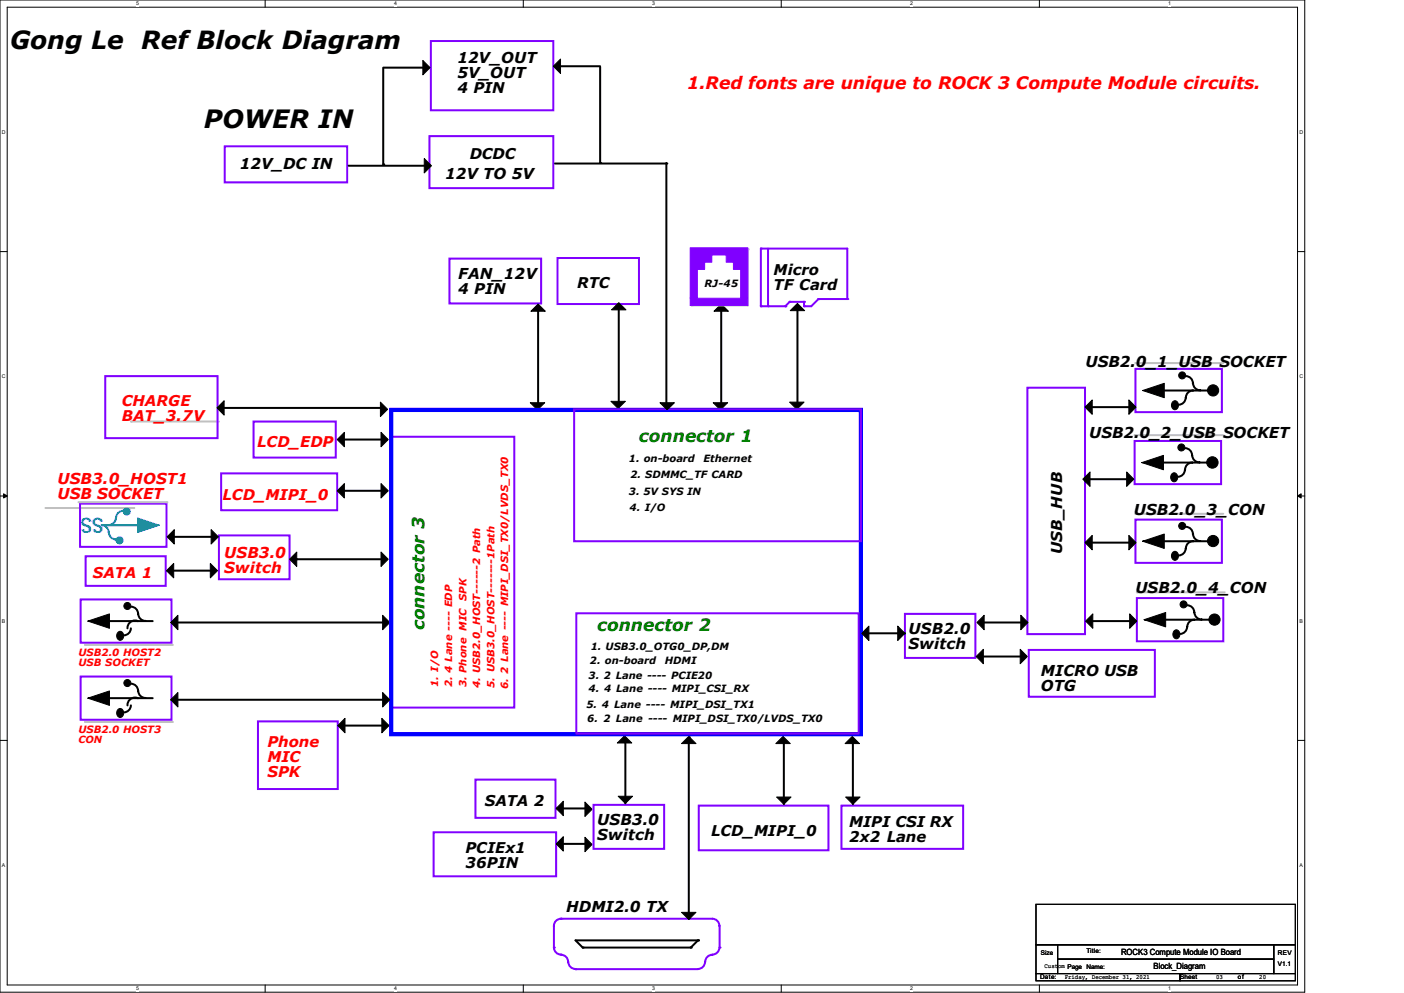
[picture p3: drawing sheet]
<svg xmlns="http://www.w3.org/2000/svg" width="297mm" height="210mm" viewBox="0 0 297 210" stroke-linecap="round" stroke-linejoin="round" font-family="sans-serif">
<path d="M0 0h276v209.8h-276zM1.5 1.5h273v206.8h-273z" fill="none" stroke="#000" stroke-width=".21"/>
<g fill="#fff">
<path d="M28.8 .2h.6v1.2h-.6z"/>
<path d="M28.8 208.5h.6v1.2h-.6z"/>
</g>
<path d="M56.1 0v1.5M56.1 208.3v1.5" fill="none" stroke="#000" stroke-width=".21"/>
<g fill="#fff">
<path d="M83.4 .2h.5v1.2h-.5z"/>
<path d="M83.4 208.5h.5v1.2h-.5z"/>
</g>
<path d="M110.7 0v1.5M110.7 208.3v1.5" fill="none" stroke="#000" stroke-width=".21"/>
<g fill="#fff">
<path d="M138 .2h.6v1.2h-.6z"/>
<path d="M138 208.5h.6v1.2h-.6z"/>
</g>
<path d="M165.3 0v1.5M165.3 208.3v1.5" fill="none" stroke="#000" stroke-width=".21"/>
<g fill="#fff">
<path d="M192.5 .2h.6v1.2h-.6z"/>
<path d="M192.5 208.5h.6v1.2h-.6z"/>
</g>
<path d="M219.9 0v1.5M219.9 208.3v1.5" fill="none" stroke="#000" stroke-width=".21"/>
<g fill="#fff">
<path d="M247.1 .2h.6v1.2h-.6z"/>
<path d="M247.1 208.5h.6v1.2h-.6z"/>
<path d="M.4 27.3h.7v1.2h-.7z"/>
<path d="M274.9 27.3h.7v1.2h-.7z"/>
<path d="M.4 79h.7v1.2h-.7z"/>
<path d="M274.9 79h.7v1.2h-.7z"/>
</g>
<path d="M0 53.2h1.5M274.5 53.2h1.5" fill="none" stroke="#000" stroke-width=".21"/>
<g fill="#fff">
<path d="M.4 130.7h.7v1.2h-.7z"/>
<path d="M274.9 130.7h.7v1.2h-.7z"/>
</g>
<path d="M0 104.9h1.5M274.5 104.9h1.5" fill="none" stroke="#000" stroke-width=".21"/>
<path d="M.8 104.4l.7 .5-.7 .4zM274.5 104.9l.8-.5v.9z" fill="#000" stroke="#000" stroke-width=".21"/>
<g fill="#fff">
<path d="M.4 182.4h.7v1.2h-.7z"/>
<path d="M274.9 182.4h.7v1.2h-.7z"/>
</g>
<path d="M0 156.6h1.5M274.5 156.6h1.5" fill="none" stroke="#000" stroke-width=".21"/>
<path d="M27.7 89.2h18.6" fill="none" stroke="#c0c0c0" stroke-width=".42"/>
<circle cx="27.7" cy="89.2" r=".21" fill="#c0c0c0"/>
<path d="M22.3 79.5h23.7v13.2h-23.7zM217.3 82h12.2v52.1h-12.2zM54.6 152.6h16.9v14.3h-16.9zM118.7 194.3a1.5 1.5 0 0 0-1.5 1.5v4.6" fill="none" stroke="#8000ff" stroke-width=".42"/>
<path d="M47.1 86.3h33.5M72.7 153.5h9.1" fill="none" stroke="#000" stroke-width=".42"/>
<g fill="#000">
<circle cx="80.6" cy="86.3" r=".21"/>
<circle cx="81.8" cy="153.5" r=".21"/>
</g>
<g fill="#000" stroke="#000" stroke-width=".21">
<path d="M45.9 86.3l1.5-1.5v3z" fill-rule="evenodd"/>
<path d="M80.5 85l1.5 1.6-1.5 1.5z" fill-rule="evenodd"/>
<path d="M71.5 153.5l1.5-1.6v3.1z" fill-rule="evenodd"/>
<path d="M80.8 151.9l1.5 1.6-1.5 1.5z" fill-rule="evenodd"/>
</g>
<circle cx="117.2" cy="200.4" r=".21" fill="#8000ff"/>
<path d="M118.7 194.3h32" fill="none" stroke="#8000ff" stroke-width=".42"/>
<circle cx="118.7" cy="194.3" r=".21" fill="#8000ff"/>
<path d="M117.2 200.4a1.5 1.5 0 0 0 1.5 1.5M118.7 201.9a1.5 1.5 0 0 1 1.5 1.6M120.2 203.5a1.5 1.5 0 0 0 1.6 1.4M121.8 205h25.9" fill="none" stroke="#8000ff" stroke-width=".42"/>
<circle cx="121.8" cy="205" r=".21" fill="#8000ff"/>
<path d="M150.7 194.3a1.5 1.5 0 0 1 1.5 1.5v4.6" fill="none" stroke="#8000ff" stroke-width=".42"/>
<circle cx="152.2" cy="200.4" r=".21" fill="#8000ff"/>
<path d="M91.1 8.7h26v14.6h-26zM47.5 30.9h25.9v7.7h-25.9zM95.1 54.7h19.4v9.5h-19.4zM117.9 54.6h17.3v9.7h-17.3zM240 93.3h18.3v9.1h-18.3zM91.7 176h25.9v9.3h-25.9zM100.6 164.9h16.9v8.1h-16.9zM147.8 170.4h27.5v9.4h-27.5zM178 170.4h25.8v9.1h-25.8zM149.1 203.5a1.5 1.5 0 0 1-1.4 1.4M150.7 201.9a1.5 1.5 0 0 0-1.5 1.6M152.2 200.4a1.5 1.5 0 0 1-1.5 1.5" fill="none" stroke="#8000ff" stroke-width=".42"/>
<path d="M117.3 34.6h23.7M141 34.5v51.9M243.1 97.8h12.2M250.7 94.8a1.5 1.5 0 0 1 1.5 1.5M252.2 96.3a1.5 1.5 0 0 0 1.5 1.5M252.2 97.8a1.5 1.5 0 0 0-1.5 1.6 1.5 1.5 0 0 1-1.5 1.4M145.7 155.9v38.4M117.8 171h6.6M117.8 178.5h6.6M121.8 198.9h25.9l-1.6 1.5h-22.8z" fill="none" stroke="#000" stroke-width=".42"/>
<g fill="#000">
<circle cx="141" cy="34.6" r=".21"/>
<circle cx="141" cy="86.4" r=".21"/>
<circle cx="243.1" cy="97.8" r=".21"/>
<circle cx="145.7" cy="155.9" r=".21"/>
<circle cx="124.4" cy="178.5" r=".21"/>
<circle cx="124.4" cy="171" r=".21"/>
<circle cx="147.7" cy="198.9" r=".21"/>
<circle cx="123.3" cy="200.4" r=".21"/>
<circle cx="146.1" cy="200.4" r=".21"/>
</g>
<g fill="#000" stroke="#000" stroke-width=".21">
<path d="M241.6 97.8l4.5-1.5v3.1l-4.5-1.6h1.5z" fill-rule="evenodd"/>
<path d="M145.7 155.7l1.5 1.6h-3z" fill-rule="evenodd"/>
<path d="M119.2 169.5v3l-1.6-1.5z" fill-rule="evenodd"/>
<path d="M119.2 177v3l-1.6-1.5z" fill-rule="evenodd"/>
<path d="M123.7 169.6l1.6 1.6-1.6 1.5z" fill-rule="evenodd"/>
<path d="M123.7 177.1l1.6 1.5-1.6 1.5z" fill-rule="evenodd"/>
<path d="M144.2 193h3l-1.5 1.5z" fill-rule="evenodd"/>
<circle cx="256.5" cy="97.8" r="1.21"/>
</g>
<path d="M240 92h18.6" fill="none" stroke="#c0c0c0" stroke-width=".42"/>
<circle cx="240" cy="92" r=".21" fill="#c0c0c0"/>
<g fill="#000" stroke="#000" stroke-width=".21">
<path d="M241.7 114.5l4.6-1.6v3.1l-4.6-1.5h1.5z" fill-rule="evenodd"/>
<path d="M247.9 100.3a.74 .74 0 0 1 .9-.2 .74 .74 0 0 1 .3 .8 .76 .76 0 0 1-.7 1 .76 .76 0 0 1-.8-1z" fill-rule="evenodd"/>
<circle cx="249.9" cy="94.6" r=".74"/>
<circle cx="256.6" cy="114.4" r="1.19"/>
</g>
<path d="M243.2 114.5h12.2M250.8 116a1.5 1.5 0 0 1-1.5 1.5M250.9 111.4a1.5 1.5 0 0 1 1.4 1.5 1.57 1.57 0 0 0 1.6 1.5M252.4 114.5a1.5 1.5 0 0 0-1.5 1.5" fill="none" stroke="#000" stroke-width=".42"/>
<circle cx="243.2" cy="114.5" r=".21" fill="#000"/>
<path d="M240.2 109.9h18.3v9.1h-18.3z" fill="none" stroke="#8000ff" stroke-width=".42"/>
<path d="M240.2 108.7h18.6" fill="none" stroke="#c0c0c0" stroke-width=".42"/>
<circle cx="240.2" cy="108.7" r=".21" fill="#c0c0c0"/>
<g fill="#000" stroke="#000" stroke-width=".21">
<path d="M248 116.9a.74 .74 0 0 1 .9-.2 .74 .74 0 0 1 .4 .9 .76 .76 0 0 1-.7 .9 .76 .76 0 0 1-.8-.9z" fill-rule="evenodd"/>
<path d="M242 131.1l4.6-1.6v3.1l-4.6-1.5h1.5z" fill-rule="evenodd"/>
<circle cx="250.1" cy="111.2" r=".74"/>
<circle cx="256.9" cy="131" r="1.19"/>
</g>
<path d="M243.5 131.1h12.2M251.1 132.6a1.5 1.5 0 0 1-1.5 1.5M251.2 128a1.5 1.5 0 0 1 1.4 1.5M252.7 131.1a1.5 1.5 0 0 0-1.5 1.5M252.7 129.5a1.5 1.5 0 0 0 1.5 1.5" fill="none" stroke="#000" stroke-width=".42"/>
<circle cx="243.5" cy="131.1" r=".21" fill="#000"/>
<path d="M240.5 126.5h18.3v9.1h-18.3z" fill="none" stroke="#8000ff" stroke-width=".42"/>
<path d="M240.5 125.3h18.6" fill="none" stroke="#c0c0c0" stroke-width=".42"/>
<circle cx="240.5" cy="125.3" r=".21" fill="#c0c0c0"/>
<g fill="#000" stroke="#000" stroke-width=".21">
<path d="M241.7 82.6l4.6-1.5v3l-4.6-1.5h1.5z" fill-rule="evenodd"/>
<path d="M248.3 133.5a.74 .74 0 0 1 .9-.2 .74 .74 0 0 1 .4 .9 .76 .76 0 0 1-.7 .9 .76 .76 0 0 1-.8-.9z" fill-rule="evenodd"/>
<circle cx="256.6" cy="82.6" r="1.19"/>
<circle cx="250.4" cy="127.8" r=".74"/>
</g>
<path d="M250.9 79.5a1.5 1.5 0 0 1 1.4 1.6 1.57 1.57 0 0 0 1.6 1.4M243.2 82.6h12.2M250.8 84.1a1.5 1.5 0 0 1-1.5 1.5M252.4 82.6a1.5 1.5 0 0 0-1.5 1.5" fill="none" stroke="#000" stroke-width=".42"/>
<circle cx="243.2" cy="82.6" r=".21" fill="#000"/>
<path d="M240.2 78h18.3v9.2h-18.3z" fill="none" stroke="#8000ff" stroke-width=".42"/>
<path d="M240.2 76.8h18.6" fill="none" stroke="#c0c0c0" stroke-width=".42"/>
<circle cx="240.2" cy="76.8" r=".21" fill="#c0c0c0"/>
<g fill="#000" stroke="#000" stroke-width=".21">
<path d="M113.8 64.3l1.6 1.5h-3.1z" fill-rule="evenodd"/>
<path d="M129.4 65.5l1.5-1.5 1.5 1.5z" fill-rule="evenodd"/>
<path d="M152.6 64.3l1.5 1.5h-3.1z" fill-rule="evenodd"/>
<path d="M168.7 64.2l1.5 1.5h-3z" fill-rule="evenodd"/>
<path d="M112.2 85.2h3l-1.5 1.5z" fill-rule="evenodd"/>
<path d="M129.2 84.9h3.1l-1.5 1.5z" fill-rule="evenodd"/>
<path d="M150.9 85.2h3l-1.5 1.5z" fill-rule="evenodd"/>
<path d="M167 85h3.1l-1.5 1.6z" fill-rule="evenodd"/>
<path d="M248 85a.74 .74 0 0 1 .9-.1 .74 .74 0 0 1 .4 .8 .76 .76 0 0 1-.7 1 .76 .76 0 0 1-.8-1z" fill-rule="evenodd"/>
<path d="M80.6 116.8l1.5 1.5-1.5 1.5z" fill-rule="evenodd"/>
<path d="M229.1 101.3l1.5-1.5v3.1z" fill-rule="evenodd"/>
<path d="M229.5 114.8l1.6-1.6v3.1z" fill-rule="evenodd"/>
<path d="M238.3 99.8l1.6 1.5-1.6 1.6z" fill-rule="evenodd"/>
<path d="M238.8 113.2l1.5 1.6-1.5 1.5z" fill-rule="evenodd"/>
<path d="M229.7 131.4l1.5-1.6v3.1z" fill-rule="evenodd"/>
<path d="M239 129.8l1.5 1.6-1.5 1.5z" fill-rule="evenodd"/>
<path d="M132.1 155.6l1.5 1.5h-3z" fill-rule="evenodd"/>
<path d="M165.7 155.7l1.5 1.6h-3.1z" fill-rule="evenodd"/>
<path d="M180.3 155.7l1.5 1.6h-3z" fill-rule="evenodd"/>
<path d="M130.8 168.4h3l-1.5 1.5z" fill-rule="evenodd"/>
<path d="M164.3 168.6h3l-1.5 1.5z" fill-rule="evenodd"/>
<path d="M178.9 168.6h3l-1.5 1.5z" fill-rule="evenodd"/>
<circle cx="250.1" cy="79.4" r=".74"/>
</g>
<path d="M53.6 89.2h17.4v7.6h-17.4zM82.9 92.4h25.9v57.2h-25.9zM18.1 117.6h17v6.3h-17zM46.3 113.2h15v9.3h-15zM46.8 100.1h24.5v7.8h-24.5zM125.6 170.2h14.9v9.3h-14.9z" fill="none" stroke="#8000ff" stroke-width=".42"/>
<path d="M113.8 65.7v20.2M130.9 65.4v20.2M152.6 65.7v20.2M168.7 65.5v20.3M62.7 118.3h18.7M230.3 101.3h9.1M230.7 114.8h9.2M230.9 131.4h9.1M132.3 156.5v13.4M165.8 156.7v13.4M180.4 156.7v13.4" fill="none" stroke="#000" stroke-width=".42"/>
<g fill="#000">
<circle cx="113.8" cy="85.9" r=".21"/>
<circle cx="130.9" cy="85.6" r=".21"/>
<circle cx="152.6" cy="85.9" r=".21"/>
<circle cx="168.7" cy="85.8" r=".21"/>
<circle cx="62.7" cy="118.3" r=".21"/>
<circle cx="239.4" cy="101.3" r=".21"/>
<circle cx="239.9" cy="114.8" r=".21"/>
<circle cx="240" cy="131.4" r=".21"/>
<circle cx="132.3" cy="156.5" r=".21"/>
<circle cx="165.8" cy="156.7" r=".21"/>
<circle cx="180.4" cy="156.7" r=".21"/>
</g>
<path d="M9.6 107.4h18.6" fill="none" stroke="#c0c0c0" stroke-width=".42"/>
<circle cx="28.2" cy="107.4" r=".21" fill="#c0c0c0"/>
<path d="M24.5 109.6a1.5 1.5 0 0 1-1.5 1.4M26.1 108a1.5 1.5 0 0 0-1.5 1.6M29.1 111.1h-7.6a1.5 1.5 0 0 1 1.5 1.5 1.57 1.57 0 0 0 1.6 1.5" fill="none" stroke="#0080ff" stroke-width=".42"/>
<path d="M16.9 106.5h18.3v9.2h-18.3z" fill="none" stroke="#8000ff" stroke-width=".42"/>
<circle cx="29.1" cy="111.1" r=".21" fill="#0080ff"/>
<path d="M29.1 109.6l4.6 1.5h-1.5h1.5l-4.6 1.5z" fill-rule="evenodd" fill="#0080ff" stroke="#0080ff" stroke-width=".21"/>
<path d="M16.6 106.2h18.6" fill="none" stroke="#c0c0c0" stroke-width=".42"/>
<circle cx="35.2" cy="106.2" r=".21" fill="#c0c0c0"/>
<g fill="#0080ff" stroke="#0080ff" stroke-width=".21">
<circle cx="26.8" cy="108.2" r=".74"/>
<circle cx="25.3" cy="114.3" r=".74"/>
</g>
<path d="M230.7 86.1h9.2M35.8 113.5h9.2M35.6 120.7h9.2" fill="none" stroke="#000" stroke-width=".42"/>
<g fill="#000">
<circle cx="239.9" cy="86.1" r=".21"/>
<circle cx="35.8" cy="113.5" r=".21"/>
<circle cx="35.6" cy="120.7" r=".21"/>
</g>
<g fill="#000" stroke="#000" stroke-width=".21">
<path d="M229.5 86.1l1.6-1.5v3z" fill-rule="evenodd"/>
<path d="M238.8 84.6l1.5 1.5-1.5 1.5z" fill-rule="evenodd"/>
<path d="M36.9 112v3.1l-1.6-1.6z" fill-rule="evenodd"/>
<path d="M44.7 112l1.5 1.5-1.5 1.6z" fill-rule="evenodd"/>
<path d="M62.8 116.8v3l-1.5-1.5z" fill-rule="evenodd"/>
<path d="M35.2 120.7l1.5-1.5v3z" fill-rule="evenodd"/>
<path d="M44.5 119.2l1.5 1.5-1.5 1.5z" fill-rule="evenodd"/>
</g>
<path d="M18 136.4h18.6" fill="none" stroke="#c0c0c0" stroke-width=".42"/>
<circle cx="18" cy="136.4" r=".21" fill="#c0c0c0"/>
<path d="M72.6 93h9.1M72.6 103.8h9.1M20.1 131.4h12.2M27.7 132.9a1.5 1.5 0 0 1-1.5 1.5M27.7 128.3a1.5 1.5 0 0 1 1.5 1.5M29.2 131.4a1.58 1.58 0 0 0-2.2 1.5M29.3 129.8a1.5 1.5 0 0 0 1.5 1.5M36.3 131.7h45.2" fill="none" stroke="#000" stroke-width=".42"/>
<g fill="#000">
<circle cx="81.7" cy="93" r=".21"/>
<circle cx="81.7" cy="103.8" r=".21"/>
<circle cx="20.1" cy="131.4" r=".21"/>
<circle cx="36.3" cy="131.7" r=".21"/>
</g>
<g fill="#000" stroke="#000" stroke-width=".21">
<path d="M71.3 93l1.6-1.6v3.1z" fill-rule="evenodd"/>
<path d="M80.6 91.4l1.5 1.6-1.5 1.5z" fill-rule="evenodd"/>
<path d="M72.9 102.3v3l-1.6-1.5z" fill-rule="evenodd"/>
<path d="M80.6 102.3l1.5 1.5-1.5 1.5z" fill-rule="evenodd"/>
<path d="M18.6 131.4l4.6-1.6v3.1l-4.6-1.5h1.5z" fill-rule="evenodd"/>
<path d="M24.9 133.8a.74 .74 0 0 1 .9-.2 .74 .74 0 0 1 .4 .9 .76 .76 0 0 1-.8 .9 .76 .76 0 0 1-.7-.9z" fill-rule="evenodd"/>
<path d="M36.1 131.7l1.5-1.6v3.1z" fill-rule="evenodd"/>
<path d="M80.9 130.1l1.6 1.6-1.6 1.5z" fill-rule="evenodd"/>
<circle cx="26.9" cy="128.2" r=".74"/>
</g>
<path d="M121.5 86.6h60.6v27.9h-60.6zM17.1 126.8h19.2v9.1h-19.2zM121.9 129.7h59.8v25.5h-59.8z" fill="none" stroke="#8000ff" stroke-width=".42"/>
<path d="M82.8 86.7h99.3v68.6h-99.3z" fill="none" stroke="#00f" stroke-width=".89"/>
<path d="M146.3 64.6h11.9" fill="none" stroke="#c0c0c0" stroke-width=".42"/>
<circle cx="146.3" cy="64.6" r=".21" fill="#c0c0c0"/>
<path d="M158.2 52.7v11.9" fill="none" stroke="#c0c0c0" stroke-width=".42"/>
<circle cx="158.2" cy="52.7" r=".21" fill="#c0c0c0"/>
<g fill="#8000ff" stroke="#8000ff" stroke-width=".21">
<path d="M146 63.1h12.2v1.5h-12.2z" fill-rule="evenodd"/>
<path d="M146 52.4h12.2v10.7h-1.5v-6.1h-1.5v-1.5h-1.6v-1.6h-3v1.6h-1.5v1.5h-1.6v6.1h-1.5z" fill-rule="evenodd"/>
</g>
<path d="M173.1 63.2h6.1" fill="none" stroke="#8000ff" stroke-width=".42"/>
<circle cx="173.1" cy="63.2" r=".21" fill="#8000ff"/>
<path d="M173.1 63.2l-1.5 1.6" fill="none" stroke="#8000ff" stroke-width=".42"/>
<circle cx="173.1" cy="63.2" r=".21" fill="#8000ff"/>
<path d="M170.1 64.8h1.5" fill="none" stroke="#8000ff" stroke-width=".42"/>
<circle cx="170.1" cy="64.8" r=".21" fill="#8000ff"/>
<path d="M170.1 63.8v1" fill="none" stroke="#8000ff" stroke-width=".42"/>
<circle cx="170.1" cy="63.8" r=".21" fill="#8000ff"/>
<path d="M167 63.8h3.1" fill="none" stroke="#8000ff" stroke-width=".42"/>
<circle cx="167" cy="63.8" r=".21" fill="#8000ff"/>
<path d="M167 63.8l-.9 1" fill="none" stroke="#8000ff" stroke-width=".42"/>
<circle cx="166.1" cy="64.8" r=".21" fill="#8000ff"/>
<path d="M161 64.8h5.1" fill="none" stroke="#8000ff" stroke-width=".42"/>
<circle cx="166.1" cy="64.8" r=".21" fill="#8000ff"/>
<path d="M161 52.6v12.2" fill="none" stroke="#8000ff" stroke-width=".42"/>
<circle cx="161" cy="64.8" r=".21" fill="#8000ff"/>
<path d="M179.2 52.6v10.6" fill="none" stroke="#8000ff" stroke-width=".42"/>
<circle cx="179.2" cy="63.2" r=".21" fill="#8000ff"/>
<path d="M161 52.6h18.2" fill="none" stroke="#8000ff" stroke-width=".42"/>
<circle cx="161" cy="52.6" r=".21" fill="#8000ff"/>
<path d="M162.5 52.6v12.2" fill="none" stroke="#8000ff" stroke-width=".42"/>
<circle cx="162.5" cy="64.8" r=".21" fill="#8000ff"/>
<g fill="#000" stroke="#000" stroke-width=".21">
<path d="M89.5 12.8l1.5 1.5-1.5 1.5z" fill-rule="evenodd"/>
<path d="M117.1 14l1.5-1.5v3z" fill-rule="evenodd"/>
<path d="M89.7 33.5l1.6 1.6-1.6 1.5z" fill-rule="evenodd"/>
<path d="M139.6 85.2h3.1l-1.6 1.5z" fill-rule="evenodd"/>
<path d="M183.8 132.4v3.1l-1.5-1.6z" fill-rule="evenodd"/>
<path d="M189.9 132.4l1.5 1.5-1.5 1.6z" fill-rule="evenodd"/>
<path d="M206.5 138.9l1.5-1.6v3.1z" fill-rule="evenodd"/>
<path d="M206.7 131.7l1.5-1.6v3.1z" fill-rule="evenodd"/>
<path d="M215.8 137.3l1.5 1.6-1.5 1.5z" fill-rule="evenodd"/>
<path d="M215.9 130.1l1.6 1.6-1.6 1.5z" fill-rule="evenodd"/>
</g>
<path d="M90.8 28.8h26.3v11h-26.3zM191.4 129.8h14.9v9.3h-14.9zM217.6 137.5h26.7v9.9h-26.7z" fill="none" stroke="#8000ff" stroke-width=".42"/>
<path d="M81.1 14.3h9.4M81.1 14.5v20.3M117.5 14h9.5M127 14.2v20.3M73.7 35.1h17.1M182.7 133.9h8.6M207.7 138.9h9.2M207.9 131.7h9.1" fill="none" stroke="#000" stroke-width=".42"/>
<g fill="#000">
<circle cx="90.5" cy="14.3" r=".21"/>
<circle cx="117.5" cy="14" r=".21"/>
<circle cx="81.1" cy="34.8" r=".21"/>
<circle cx="90.8" cy="35.1" r=".21"/>
<circle cx="127" cy="34.5" r=".21"/>
<circle cx="191.3" cy="133.9" r=".21"/>
<circle cx="216.9" cy="138.9" r=".21"/>
<circle cx="217" cy="131.7" r=".21"/>
</g>
<path d="M18 152.7h18.6" fill="none" stroke="#c0c0c0" stroke-width=".42"/>
<circle cx="18" cy="152.7" r=".21" fill="#c0c0c0"/>
<g fill="#000" stroke="#000" stroke-width=".21">
<path d="M18.6 147.7l4.6-1.6v3.1l-4.6-1.5h1.5z" fill-rule="evenodd"/>
<path d="M24.9 150.1a.74 .74 0 0 1 .9-.1 .74 .74 0 0 1 .4 .8 .76 .76 0 0 1-.8 .9 .76 .76 0 0 1-.7-.9z" fill-rule="evenodd"/>
<path d="M36.1 148l1.5-1.5v3z" fill-rule="evenodd"/>
<path d="M80.9 146.5l1.6 1.5-1.6 1.5z" fill-rule="evenodd"/>
<circle cx="26.9" cy="144.5" r=".74"/>
</g>
<path d="M20.1 147.7h12.2M27.7 149.2a1.5 1.5 0 0 1-1.5 1.5M27.7 144.6a1.5 1.5 0 0 1 1.5 1.5M29.2 147.7a1.58 1.58 0 0 0-2.2 1.5M29.3 146.1a1.5 1.5 0 0 0 1.5 1.5M36.3 148h45.2" fill="none" stroke="#000" stroke-width=".42"/>
<g fill="#000">
<circle cx="20.1" cy="147.7" r=".21"/>
<circle cx="36.3" cy="148" r=".21"/>
</g>
<path d="M17.1 143.1h19.2v9.1h-19.2z" fill="none" stroke="#8000ff" stroke-width=".42"/>
<path d="M219.2 191.3h54.8v8.5h-54.8zM219.2 199.8h4.5v6.1h-4.5zM223.7 199.8h45.8v3.1h-45.8zM269.5 199.8h4.5v6.1h-4.5zM219.2 205.9h30.4v1.5h-30.4zM223.7 202.9h45.8v3h-45.8zM249.6 205.9h24.4v1.5h-24.4z" fill="none" stroke="#000" stroke-width=".21"/>
<g font-size="5.3">
<text x="2.1" y="10.3">Gong Le Ref Block Diagram</text>
<text x="43.1" y="27">POWER IN</text>
</g>
<text font-size="4.4" fill="#0080ff" x="21.9" y="109.8" transform="rotate(-180 21.9 109.8)">SS</text>
<text font-size="3.6" fill="#f00" x="145.4" y="18.8">1.Red fonts are unique to ROCK 3 Compute Module circuits.</text>
<g font-size="3.6" fill="#008000">
<text x="135.2" y="93.5">connector 1</text>
<text x="89.8" y="133.3" transform="rotate(-90 89.8 133.3)">connector 3</text>
<text x="126.3" y="133.4">connector 2</text>
</g>
<g font-size="3.2">
<text x="96.8" y="13.4">12V_OUT</text>
<text x="96.8" y="16.6">5V_OUT</text>
<text x="50.8" y="35.7">12V_DC IN</text>
<text x="94.2" y="37.8">12V TO 5V</text>
<text x="96.9" y="59">FAN_12V</text>
<text x="229.7" y="77.7">USB2.0_1_USB SOCKET</text>
<text x="230.4" y="92.5">USB2.0_2_USB SOCKET</text>
<text x="239.9" y="108.8">USB2.0_3_CON</text>
<text x="224.7" y="117.2" transform="rotate(-90 224.7 117.2)">USB_HUB</text>
<text x="240.2" y="125.4">USB2.0_4_CON</text>
<text x="192.2" y="134.1">USB2.0</text>
<text x="192.2" y="137.3">Switch</text>
<text x="220.2" y="143">MICRO USB</text>
<text x="220.2" y="146.1">OTG</text>
<text x="126.3" y="174.5">USB3.0</text>
<text x="126.3" y="177.7">Switch</text>
<text x="119.8" y="192.8">HDMI2.0 TX</text>
</g>
<g font-size="3.2" fill="#f00">
<text x="12.2" y="102.3">USB3.0_HOST1</text>
<text x="12.2" y="105.5">USB SOCKET</text>
<text x="47.4" y="118">USB3.0</text>
<text x="47.4" y="121.2">Switch</text>
</g>
<g font-size="3.1">
<text x="96.8" y="19.7">4 PIN</text>
<text x="99.4" y="33.6">DCDC</text>
<text x="163.7" y="58.2">Micro</text>
<text x="96.9" y="62.1">4 PIN</text>
<text x="122.1" y="60.9">RTC</text>
<text x="163.7" y="61.3">TF Card</text>
<text x="102.6" y="170.5">SATA 2</text>
<text x="150.4" y="176.9">LCD_MIPI_0</text>
<text x="179.7" y="174.9">MIPI CSI RX</text>
<text x="179.7" y="178">2x2 Lane</text>
<text x="98.5" y="180.4">PCIEx1</text>
<text x="98.5" y="183.5">36PIN</text>
</g>
<g font-size="3.1" fill="#f00">
<text x="25.7" y="85.9">CHARGE</text>
<text x="25.7" y="89">BAT_3.7V</text>
<text x="54.4" y="94.6">LCD_EDP</text>
<text x="47.1" y="105.7">LCD_MIPI_0</text>
<text x="19.6" y="122.2">SATA 1</text>
<text x="56.6" y="158">Phone</text>
<text x="56.6" y="161.1">MIC</text>
<text x="56.6" y="164.3">SPK</text>
</g>
<g font-size="2.1">
<text x="149.1" y="60.6">RJ-45</text>
<text x="133.1" y="97.7">1. on-board</text>
<text x="133.3" y="101.2">2. SDMMC_TF CARD</text>
<text x="148.8" y="97.7">Ethernet</text>
<text x="133.1" y="104.7">3. 5V SYS IN</text>
<text x="133.2" y="108">4. I/O</text>
<text x="125" y="137.5">1. USB3.0_OTG0_DP,DM</text>
<text x="124.5" y="143.6">3. 2 Lane ---- PCIE20</text>
<text x="124.8" y="140.5">2. on-board</text>
<text x="140.6" y="140.5">HDMI</text>
<text x="124" y="149.6">5. 4 Lane ---- MIPI_DSI_TX1</text>
<text x="124.5" y="146.4">4. 4 Lane ---- MIPI_CSI_RX</text>
<text x="124.2" y="152.7">6. 2 Lane ---- MIPI_DSI_TX0/LVDS_TX0</text>
</g>
<g font-size="2.1" fill="#f00">
<text x="98.7" y="133.3" transform="rotate(-90 98.7 133.3)">MIC SPK</text>
<text x="16.6" y="138.8">USB2.0 HOST2</text>
<text x="16.6" y="140.9">USB SOCKET</text>
<text x="92.7" y="145.2" transform="rotate(-90 92.7 145.2)">1. I/O</text>
<text x="95.6" y="145.4" transform="rotate(-90 95.6 145.4)">2. 4 Lane ---- EDP</text>
<text x="98.7" y="145.4" transform="rotate(-90 98.7 145.4)">3. Phone</text>
<text x="101.6" y="145.5" transform="rotate(-90 101.6 145.5)">4. USB2.0_HOST------2 Path</text>
<text x="104.6" y="145.5" transform="rotate(-90 104.6 145.5)">5. USB3.0_HOST-------1Path</text>
<text x="107.5" y="145.7" transform="rotate(-90 107.5 145.7)">6. 2 Lane ---- MIPI_DSI_TX0/LVDS_TX0</text>
<text x="16.6" y="155.1">USB2.0 HOST3</text>
<text x="16.6" y="157.2">CON</text>
</g>
<g font-size="1.8">
<text x="237.1" y="202.1">ROCK3 Compute Module IO Board</text>
<text x="244" y="204.9">Block_Diagram</text>
</g>
<g font-size="1.4">
<text x="220.2" y="201.9">Size</text>
<text x="229.8" y="201.6">Title:</text>
<text x="270.3" y="201.9">REV</text>
<text x="220" y="207.1">Date:</text>
<text x="221" y="204.8">Custom Page Name:</text>
<text x="225.2" y="207.1">Friday, December 31, 2021</text>
<text x="249.6" y="207.1">Sheet</text>
<text x="257.3" y="207.1">03</text>
<text x="261.8" y="207.1">of</text>
<text x="266.4" y="207.1">20</text>
<text x="270.3" y="204.2">V1.1</text>
</g>
<g font-size="1.1">
<text x="28.8" y="1.1">5</text>
<text x="83.4" y="1.1">4</text>
<text x="138" y="1.1">3</text>
<text x="192.5" y="1.1">2</text>
<text x="247.1" y="1.1">1</text>
<text x=".4" y="28.3">D</text>
<text x="274.9" y="28.3">D</text>
<text x=".4" y="80">C</text>
<text x="274.9" y="80">C</text>
<text x=".4" y="131.7">B</text>
<text x="274.9" y="131.7">B</text>
<text x=".4" y="183.4">A</text>
<text x="274.9" y="183.4">A</text>
<text x="28.8" y="209.5">5</text>
<text x="83.4" y="209.5">4</text>
<text x="138" y="209.5">3</text>
<text x="192.5" y="209.5">2</text>
<text x="247.1" y="209.5">1</text>
</g>
</svg>
